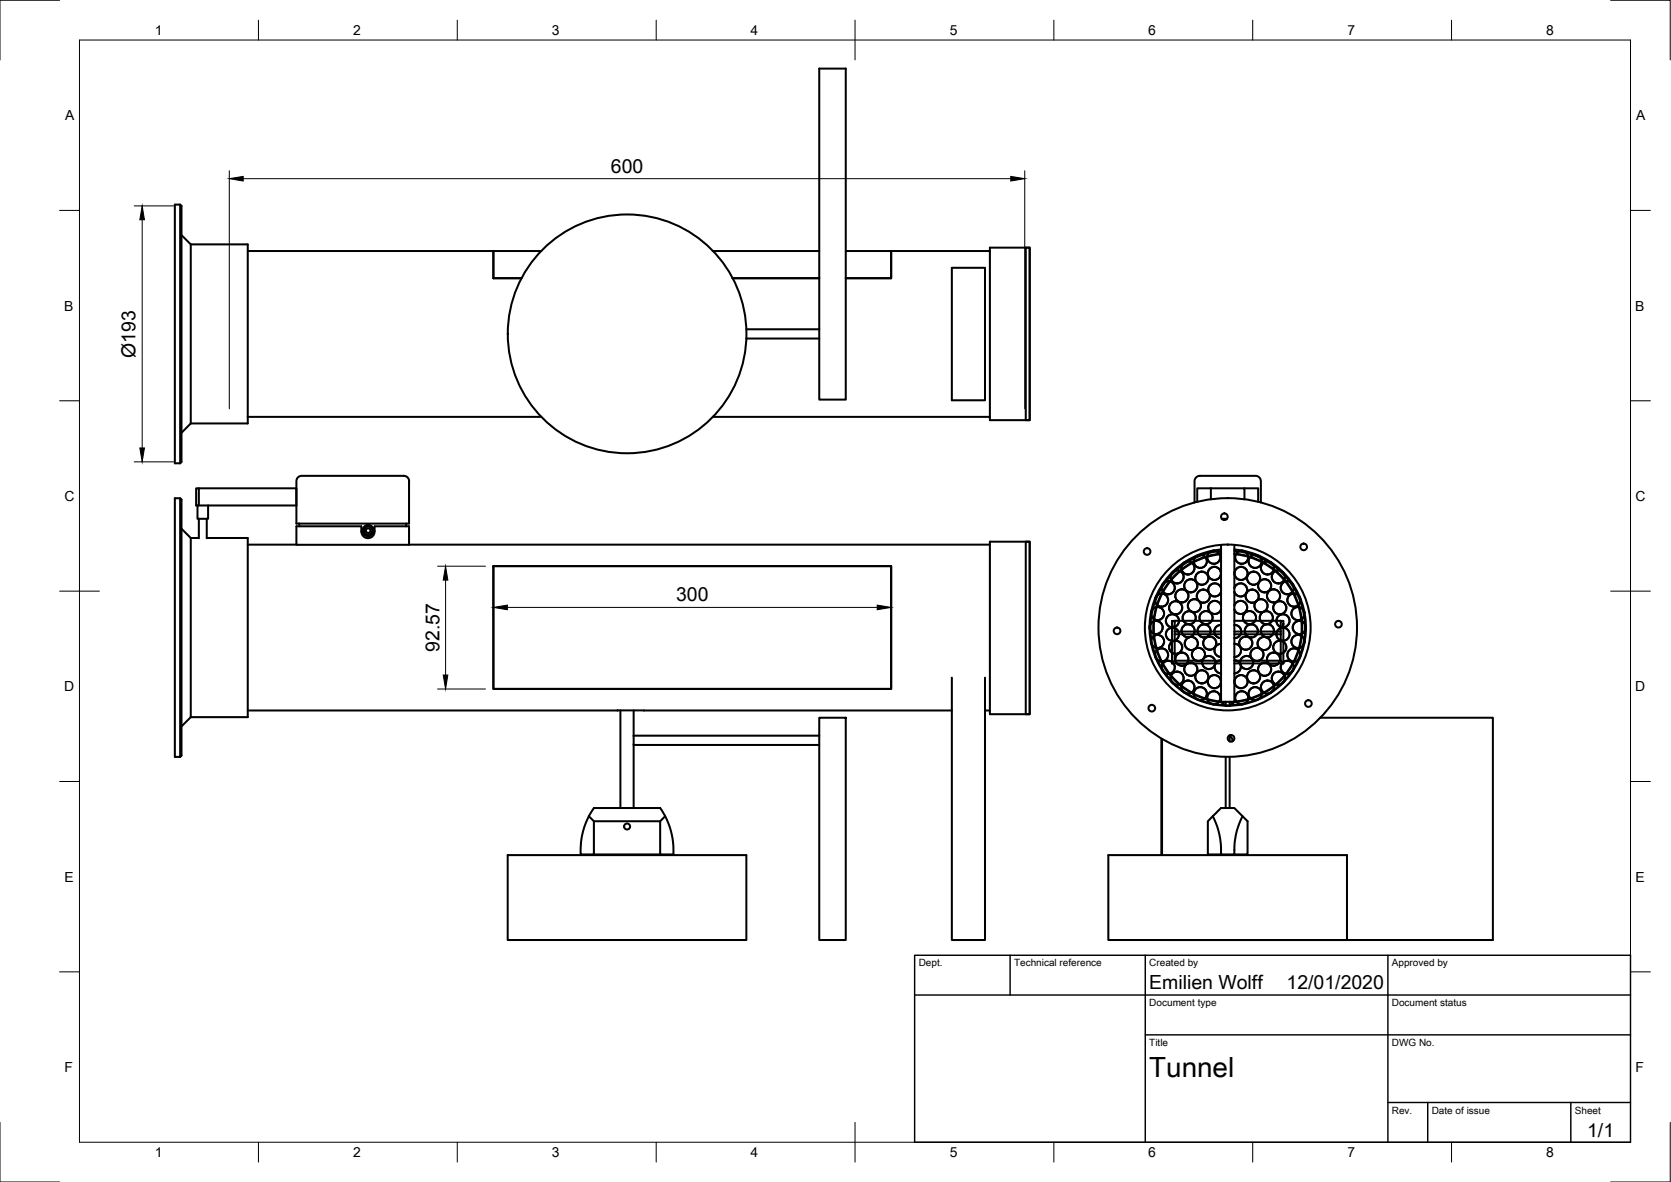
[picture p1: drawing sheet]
<svg xmlns="http://www.w3.org/2000/svg" width="420mm" height="297mm" viewBox="0 0 420 297" stroke-linecap="round" stroke-linejoin="round" font-family="sans-serif">
<!-- layer: Visible -->
<g fill="none" stroke="#000" stroke-width=".51">
<path d="M206 17.2h6.7v83.2h-6.7zM44 51.4h1.3l.3 .3v64.4l-.3 .3h-1.3zM45.3 51.4v65M45.6 59.1l2.4 2.3h14.3v45h-14.3M48 61.4v45M62.3 63.1h61.8v6.8M124.1 69.9h7M136.1 63.1h-12v6.8M179.2 63.1h26.8M184.2 69.9h21.8M212.7 69.9h11.4v-6.8v6.8zM212.7 63.1h36.2"/>
<path d="M239.3 67.3h8.4v33.3h-8.4zM248.9 62.2h10v43.4h-10zM257.9 62.2h1v43.4h-1zM187.6 85.1h18.4M187.6 82.7h18.4M48 106.4l-2.4 2.4M62.3 104.8h73.8M179.2 104.8h69.7M44 125.2h1.3l.3 .3v64.4l-.3 .3h-1.3zM45.3 125.2v65M45.6 132.9l2.4 2.3h2M48 135.2v45"/>
<path d="M49.7 127v3.4h2.6v-3.4M50 122.7h24.5v4.3h-25.2v-4.3h.7v4.3M50 130.4v4.9M52 135.2h10.3v45h-14.3M52 130.4v4.9M62.3 136.9h12.2M74.8 120.1l1.1-.5h24.7a2.1 2.1 0 0 1 2.2 .9v11.1h-28.3v-10.7zM75.2 131.6v.7M90.8 133.6v-1.3h-16.3v4.6h28.2M90.9 133.6a1.66 1.66 0 0 0 1.7 1.6 1.66 1.66 0 0 0 1.6-1.7v-1.2h8.6v4.6h146.1M102.1 131.6v.7M248.9 136.1h10v43.4h-10z"/>
<path d="M257.9 136.1h1v43.4h-1zM300.4 126.3v-5.4a1.36 1.36 0 0 1 1.3-1.3h14a1.38 1.38 0 0 1 1.3 1.3v5.4M302.2 139.5l-1.8 .7M303 139.9a18.7 18.7 0 0 0-8.5 5.7M303.6 139.8l-.6 .1M303.9 139l-1.6 .5M304.5 122.7h8.4v2.8M304.5 122.7h-3.5v3.4M304.5 122.7v2.8M305.9 138.6l-1.9 .4M306.6 139.2l-3 .6M306.7 139.3l-3.4 .7-3.1 1.3"/>
<path d="M307 136.9v39.5h3.4v-39.5M307 139.3h-.3M307 138.4l-1 .2M307 139.1l-.4 .1M307.2 130.4h1.3M310.4 139.1l.4 .1M310.4 138.1a19.7 19.7 0 0 1 15.1 29.9 19.7 19.7 0 0 1-33.5 0 19.7 19.7 0 0 1 15-29.9M310.4 138.4l1 .2M310.4 139.3h.3M310.8 139.3l3.5 .8M310.8 139.2l3 .6M311.5 138.6l1.9 .4"/>
<path d="M312.9 122.7h3.5v3.4M313.5 139l1.6 .5M313.9 139.8l.5 .1M314.4 139.9l2.8 1.2M315.2 139.5l1.8 .7M124.1 142.3h100v30.8h-100zM289.3 158.6l.2 2M289.3 156.8v1.7M289.5 154.8l-.2 2M289.9 153.1l-.4 1.7M290 159.2l.1 .7M290.1 159.9l.6 3.1 1.3 3.2"/>
<path d="M290.1 155.6l-.1 3.6M290.2 159.3l.6 3.5M290.2 156.1v3.1M290.4 151.2l-.5 1.8M290.7 152.6l-.6 2.9M290.9 152.6l-.7 3.5M290.9 152l-.2 .6M291 152.1l-.1 .4M292.1 149.2l-1.2 2.7M292.1 147.8l-1.6 3.3M292.5 148.8l-1.5 3.3M293.1 146.2l-1 1.5"/>
<path d="M294.2 146.1l-1.7 2.6M294.3 144.7l-1.1 1.4M294.4 145.6l-2.3 3.5M294.5 145.8l-.3 .3M295 157.7l-.3-1v10M295.4 157.6v1.1M295.4 158.7v.7M295.4 158.7h11.6M295.4 159.4h11.6M295.4 159.4v6.6M295.4 156.4l-.2-.3-.5-.1v.7M295.7 143.4l-1.3 1.3"/>
<path d="M298.8 141.1l-3 2.2M300.2 141.3a18.6 18.6 0 0 0-5.7 4.5M300.4 140.3l-1.6 .8M307 152.1a1.66 1.66 0 0 0-2.5-.8 1.66 1.66 0 0 0 0 2.7 1.66 1.66 0 0 0 2.5-.8M307 147.7a1.66 1.66 0 0 0-2.5-.8 1.66 1.66 0 0 0 0 2.7 1.66 1.66 0 0 0 2.5-.8M307 156h-11.6v1.6M307 152.2a1.64 1.64 0 0 0-2.5-.9 1.64 1.64 0 0 0 0 2.7 1.64 1.64 0 0 0 2.5-.9M307 147.8a1.64 1.64 0 0 0-2.5-.9 1.64 1.64 0 0 0 0 2.7 1.64 1.64 0 0 0 2.5-.9M307 157a1.65 1.65 0 0 0-1.7 1.7 1.65 1.65 0 0 0 1.7 1.6 1.64 1.64 0 0 1-1.7-1.6 1.64 1.64 0 0 1 1.7-1.6M310.4 147.8a1.64 1.64 0 0 1 2.5-.9 1.64 1.64 0 0 1 0 2.7 1.64 1.64 0 0 1-2.5-.9M310.4 152.2a1.64 1.64 0 0 1 2.5-.9 1.64 1.64 0 0 1 0 2.7 1.64 1.64 0 0 1-2.5-.9M310.4 156h11.6v1.6"/>
<path d="M310.4 158.7h11.6M310.4 159.4h11.6M310.4 147.7a1.66 1.66 0 0 1 2.5-.8 1.66 1.66 0 0 1 0 2.7 1.66 1.66 0 0 1-2.5-.8M310.4 152.1a1.66 1.66 0 0 1 2.5-.8 1.66 1.66 0 0 1 0 2.7 1.66 1.66 0 0 1-2.5-.8M310.4 157a1.65 1.65 0 0 1 1.7 1.7 1.65 1.65 0 0 1-1.7 1.6 1.64 1.64 0 0 0 1.7-1.6 1.64 1.64 0 0 0-1.7-1.6M314.3 140.1l2.9 1.2M317.1 140.3l1.5 .8M317.3 141.3l3.3 2.2M317.3 141.1l3 2M318.6 141.1l3.1 2.2M320.3 143.1l2.6 2.5M320.6 143.5l2.3 2.3"/>
<path d="M321.7 143.4l1.3 1.3M322 157.6v1.1M322 158.7v.7M322 159.4v6.6M322.1 156.4l.1-.3 .5-.1v.7M322.4 157.7h.1M322.4 157.6l.3-.9v10M322.9 145.8l.3 .3M323 145.6l2.3 3.5M323.1 144.7l1.1 1.4M323.2 146.1l1.7 2.6M324.3 146.2l1 1.5"/>
<path d="M325 148.8l1.4 3.3M325.3 147.8l1.6 3.3M325.4 149.2l1.1 2.7M326.4 152.1l.1 .4M326.5 152l.2 .6M326.5 152.6l.7 3.5M326.7 152.6l.6 2.9M327 151.2l.5 1.8M327.2 156.1v3.1M327.2 159.3l-.6 3.5M327.3 155.6l.1 3.6M327.3 159.9l-.6 3.1-1.2 3.2"/>
<path d="M327.4 159.2l-.1 .7M327.5 153.1l.4 1.7M327.9 154.8l.2 2M328.1 156.8v1.7M328.1 158.6l-.2 2M62.3 178.5h93M155.3 178.5h84M155.3 178.5h.1M156 178.5v24.6M159.3 178.5v24.6M239.3 170.3v65.9h8.4v-65.9M247.7 178.5h1.2"/>
<path d="M289.5 160.7l.3 1.6M289.8 162.3l.6 2M290.4 164.4l.6 1.5M290.8 162.9l1.3 3.3M291.1 165.9l1 1.9M292 166.2l1.1 1.9 1.3 1.8M292.1 167.9l.8 1.2M292.1 166.3l.3 .4M292.4 166.7l1.7 2.6M293 169.2l1.4 1.7M294.1 169.3l.4 .4M294.4 169.9l2.1 2.1"/>
<path d="M294.4 171l1 1M294.5 169.8l2.1 2.1M294.7 166.7h3.9M295.4 166l-.7 .7M295.4 166h5.3M295.5 172l1.7 1.5M296.5 172l3 2.1M296.7 172l2.9 2M297.3 173.5l1.1 .8M298.5 174.3l2.1 1.1M298.7 166.7h1.4M299.5 174.1l.7 .4"/>
<path d="M299.7 174l3.9 1.7M300.2 166.7h6.8M300.2 174.5l2.6 1.1M300.6 175.5l1.3 .5M300.8 166h1M301.9 166h4.5M301.9 176l2.3 .7M302.9 175.6l3.5 .8M303.6 175.7l3.4 .6M304.3 176.7l1.2 .3M305.6 177l2.4 .2M306.5 166h.5"/>
<path d="M306.5 176.4l.7 .1M307 165.9a1.65 1.65 0 0 0-1.6 1.7 1.65 1.65 0 0 0 1.6 1.6 1.64 1.64 0 0 1-1.6-1.6 1.64 1.64 0 0 1 1.6-1.7M307 165.1a1.64 1.64 0 0 1-1.6-1.7 1.64 1.64 0 0 1 1.6-1.6 1.65 1.65 0 0 0-1.7 1.7 1.65 1.65 0 0 0 1.7 1.6M307.2 176.4a1.64 1.64 0 0 0 1.5 .9 1.64 1.64 0 0 0 1.5-.9 1.63 1.63 0 0 1-1.5 1 1.63 1.63 0 0 1-1.5-1zM307.3 176.5h.9M308.1 177.2h.1M308.1 176.4l.1 1M309.3 176.4l-.1 1M309.4 177.2h-.2M310.1 176.5h-.9M310.4 166h.5M310.4 166.7h6.8"/>
<path d="M310.4 165.1a1.64 1.64 0 0 0 1.6-1.7 1.64 1.64 0 0 0-1.6-1.6 1.65 1.65 0 0 1 1.7 1.7 1.65 1.65 0 0 1-1.7 1.6M310.4 165.9a1.65 1.65 0 0 1 1.6 1.7 1.65 1.65 0 0 1-1.6 1.6 1.64 1.64 0 0 0 1.6-1.6 1.64 1.64 0 0 0-1.6-1.7M310.9 176.4l-.7 .1M311 166h4.5M311.8 177l-2.4 .2M313.2 176.7l-1.3 .3M313.8 175.7l-3.4 .6M314.4 175.5l-.5 .2M314.5 175.6l-3.5 .8M315.5 176l-2.3 .7M315.6 166h.9M316.6 166h5.4"/>
<path d="M316.8 175.5l-1.2 .5M317.2 174.5l-2.6 1.1M317.3 166.7h1.4M317.8 174l-3.4 1.5M317.9 174.1l-.6 .4M318.7 166.7h4M318.9 174.3l-2 1.1M320.1 173.5l-1.1 .8M320.8 172l-3 2M320.9 172l-3 2.1M321.9 172l-1.7 1.5M322 166l.5 .5"/>
<path d="M322.5 166.5l.2 .2M322.9 169.8l-2.1 2.1M323 171l-1 1M323 169.9l-2.1 2.1M323.3 169.3l-.3 .4M324.4 169.2l-1.4 1.7M325 166.7l-1.7 2.6M325.3 166.3l-.3 .4M325.3 167.9l-.8 1.2M325.4 166.2l-1.1 1.9-1.3 1.8M326.3 165.9l-1 1.9M326.6 162.9l-1.3 3.3"/>
<path d="M327 164.4l-.6 1.5M327.6 162.3l-.6 2M327.9 160.7l-.3 1.6M48 180.2l-2.4 2.3M159.3 187.2h46.7M159.3 184.9h46.7M206 180.4h6.7v55.8h-6.7zM292 185.6v29.3M292.2 185.7v29.2M308.2 190.2v12.9M309.2 184.8v1.5M309.2 190.2v12.9"/>
<path d="M309.2 185a1.17 1.17 0 0 1 .6 1.3M332 180.4h43.4v55.8h-83.2M127.7 214.9h60v21.3h-60zM148.1 205.1a19.1 19.1 0 0 0-2.1 9.6h3.3v-8.3M149.3 214.7h16.7M167.3 205.1l-1.3 1.3v8.3h3.3a18.6 18.6 0 0 0-3.3-11.6h-16.7l-1.2 2 1.2 1.3h16.7M278.7 214.9h60v21.3h-60zM304.9 205.1l2.1-2h3.4l3.3 3.3v8.3h-3.3M304.9 205.1a19.1 19.1 0 0 1 2.1 9.6h3.4a18.8 18.8 0 0 1 2-9.6M304.9 205.1l-1.2 1.3v8.3h3.3"/>
<circle cx="157.7" cy="83.9" r="30"/>
<circle cx="92.6" cy="133.3" r="1.33"/>
<circle cx="92.6" cy="133.3" r="1.41"/>
<circle cx="92.6" cy="133.3" r=".58"/>
<circle cx="92.6" cy="133.3" r="1.01"/>
<circle cx="288.4" cy="138.6" r=".84"/>
<circle cx="307.9" cy="129.9" r=".84"/>
<circle cx="327.8" cy="137.4" r=".84"/>
<circle cx="280.9" cy="158.5" r=".84"/>
<circle cx="290.7" cy="157.7" r="1.64"/>
<circle cx="290.7" cy="157.7" r="1.66"/>
<circle cx="291.1" cy="154.2" r="1.66"/>
<circle cx="291.1" cy="154.2" r="1.64"/>
<circle cx="292.1" cy="150.8" r="1.66"/>
<circle cx="292.1" cy="150.8" r="1.64"/>
<circle cx="293.7" cy="147.7" r="1.66"/>
<circle cx="293.7" cy="147.7" r="1.64"/>
<circle cx="294.8" cy="159.4" r="1.66"/>
<circle cx="294.8" cy="156" r="1.66"/>
<circle cx="294.8" cy="156" r="1.64"/>
<circle cx="294.8" cy="159.4" r="1.64"/>
<circle cx="295.6" cy="152.7" r="1.64"/>
<circle cx="295.6" cy="152.7" r="1.66"/>
<circle cx="296" cy="145" r="1.66"/>
<circle cx="296" cy="145" r="1.64"/>
<circle cx="297.2" cy="149.8" r="1.64"/>
<circle cx="297.2" cy="149.8" r="1.66"/>
<circle cx="298.7" cy="142.7" r="1.64"/>
<circle cx="298.7" cy="142.7" r="1.66"/>
<circle cx="298.7" cy="158.5" r="1.64"/>
<circle cx="298.7" cy="158.5" r="1.66"/>
<circle cx="299" cy="155.2" r="1.66"/>
<circle cx="299" cy="155.2" r="1.64"/>
<circle cx="299.4" cy="147.2" r="1.66"/>
<circle cx="299.4" cy="147.2" r="1.64"/>
<circle cx="300.3" cy="152.2" r="1.64"/>
<circle cx="300.3" cy="152.2" r="1.66"/>
<circle cx="301.8" cy="141.1" r="1.64"/>
<circle cx="301.8" cy="141.1" r="1.66"/>
<circle cx="302.2" cy="145.3" r="1.66"/>
<circle cx="302.2" cy="145.3" r="1.64"/>
<circle cx="302.6" cy="149.8" r="1.64"/>
<circle cx="302.6" cy="149.8" r="1.66"/>
<circle cx="302.8" cy="158.6" r="1.66"/>
<circle cx="302.8" cy="158.6" r="1.64"/>
<circle cx="303.2" cy="155.2" r="1.66"/>
<circle cx="303.2" cy="155.2" r="1.64"/>
<circle cx="305.2" cy="140" r="1.64"/>
<circle cx="305.2" cy="140" r="1.66"/>
<circle cx="305.3" cy="144.1" r="1.66"/>
<circle cx="305.3" cy="144.1" r="1.64"/>
<circle cx="308.7" cy="157.7" r="32.5"/>
<circle cx="308.7" cy="157.7" r="20.8"/>
<circle cx="312" cy="144.1" r="1.64"/>
<circle cx="312" cy="144.1" r="1.66"/>
<circle cx="312.2" cy="140" r="1.66"/>
<circle cx="312.2" cy="140" r="1.64"/>
<circle cx="314.2" cy="155.2" r="1.64"/>
<circle cx="314.2" cy="155.2" r="1.66"/>
<circle cx="314.6" cy="158.6" r="1.64"/>
<circle cx="314.6" cy="158.6" r="1.66"/>
<circle cx="314.8" cy="149.8" r="1.66"/>
<circle cx="314.8" cy="149.8" r="1.64"/>
<circle cx="315.2" cy="145.3" r="1.64"/>
<circle cx="315.2" cy="145.3" r="1.66"/>
<circle cx="315.6" cy="141.1" r="1.64"/>
<circle cx="315.6" cy="141.1" r="1.66"/>
<circle cx="317.1" cy="152.2" r="1.66"/>
<circle cx="317.1" cy="152.2" r="1.64"/>
<circle cx="318" cy="147.2" r="1.66"/>
<circle cx="318" cy="147.2" r="1.64"/>
<circle cx="318.4" cy="155.2" r="1.64"/>
<circle cx="318.4" cy="155.2" r="1.66"/>
<circle cx="318.7" cy="158.5" r="1.66"/>
<circle cx="318.7" cy="158.5" r="1.64"/>
<circle cx="318.7" cy="142.7" r="1.66"/>
<circle cx="318.7" cy="142.7" r="1.64"/>
<circle cx="320.2" cy="149.8" r="1.66"/>
<circle cx="320.2" cy="149.8" r="1.64"/>
<circle cx="321.4" cy="145" r="1.64"/>
<circle cx="321.4" cy="145" r="1.66"/>
<circle cx="321.8" cy="152.7" r="1.66"/>
<circle cx="321.8" cy="152.7" r="1.64"/>
<circle cx="322.6" cy="156" r="1.64"/>
<circle cx="322.6" cy="159.4" r="1.64"/>
<circle cx="322.6" cy="156" r="1.66"/>
<circle cx="322.6" cy="159.4" r="1.66"/>
<circle cx="323.7" cy="147.7" r="1.64"/>
<circle cx="323.7" cy="147.7" r="1.66"/>
<circle cx="325.3" cy="150.8" r="1.64"/>
<circle cx="325.3" cy="150.8" r="1.66"/>
<circle cx="326.4" cy="154.2" r="1.64"/>
<circle cx="326.4" cy="154.2" r="1.66"/>
<circle cx="326.7" cy="157.7" r="1.64"/>
<circle cx="326.7" cy="157.7" r="1.66"/>
<circle cx="336.5" cy="156.9" r=".84"/>
<circle cx="289.6" cy="178" r=".84"/>
<circle cx="291.1" cy="161.2" r="1.66"/>
<circle cx="291.1" cy="161.2" r="1.64"/>
<circle cx="292.1" cy="164.6" r="1.66"/>
<circle cx="292.1" cy="164.6" r="1.64"/>
<circle cx="293.7" cy="167.7" r="1.66"/>
<circle cx="293.7" cy="167.7" r="1.64"/>
<circle cx="295.6" cy="162.7" r="1.64"/>
<circle cx="295.6" cy="162.7" r="1.66"/>
<circle cx="296" cy="170.4" r="1.66"/>
<circle cx="296" cy="170.4" r="1.64"/>
<circle cx="297.2" cy="165.6" r="1.64"/>
<circle cx="297.2" cy="165.6" r="1.66"/>
<circle cx="298.7" cy="172.7" r="1.64"/>
<circle cx="298.7" cy="172.7" r="1.66"/>
<circle cx="299.4" cy="168.2" r="1.66"/>
<circle cx="299.4" cy="168.2" r="1.64"/>
<circle cx="299.5" cy="161.7" r="1.66"/>
<circle cx="299.5" cy="161.7" r="1.64"/>
<circle cx="301.3" cy="164.5" r="1.64"/>
<circle cx="301.3" cy="164.5" r="1.66"/>
<circle cx="301.8" cy="174.3" r="1.64"/>
<circle cx="301.8" cy="174.3" r="1.66"/>
<circle cx="302.2" cy="170.1" r="1.66"/>
<circle cx="302.2" cy="170.1" r="1.64"/>
<circle cx="303.9" cy="166.5" r="1.64"/>
<circle cx="303.9" cy="166.5" r="1.66"/>
<circle cx="304.2" cy="161.6" r="1.66"/>
<circle cx="304.2" cy="161.6" r="1.64"/>
<circle cx="305.2" cy="175.4" r="1.64"/>
<circle cx="305.2" cy="175.4" r="1.66"/>
<circle cx="305.3" cy="171.3" r="1.66"/>
<circle cx="305.3" cy="171.3" r="1.64"/>
<circle cx="312" cy="171.3" r="1.64"/>
<circle cx="312" cy="171.3" r="1.66"/>
<circle cx="312.2" cy="175.4" r="1.66"/>
<circle cx="312.2" cy="175.4" r="1.64"/>
<circle cx="313.2" cy="161.6" r="1.66"/>
<circle cx="313.2" cy="161.6" r="1.64"/>
<circle cx="313.5" cy="166.5" r="1.64"/>
<circle cx="313.5" cy="166.5" r="1.66"/>
<circle cx="315.2" cy="170.1" r="1.64"/>
<circle cx="315.2" cy="170.1" r="1.66"/>
<circle cx="315.6" cy="174.3" r="1.64"/>
<circle cx="315.6" cy="174.3" r="1.66"/>
<circle cx="316.1" cy="164.5" r="1.66"/>
<circle cx="316.1" cy="164.5" r="1.64"/>
<circle cx="317.8" cy="161.7" r="1.64"/>
<circle cx="317.8" cy="161.7" r="1.66"/>
<circle cx="318" cy="168.2" r="1.66"/>
<circle cx="318" cy="168.2" r="1.64"/>
<circle cx="318.7" cy="172.7" r="1.66"/>
<circle cx="318.7" cy="172.7" r="1.64"/>
<circle cx="320.2" cy="165.6" r="1.66"/>
<circle cx="320.2" cy="165.6" r="1.64"/>
<circle cx="321.4" cy="170.4" r="1.64"/>
<circle cx="321.4" cy="170.4" r="1.66"/>
<circle cx="321.8" cy="162.7" r="1.66"/>
<circle cx="321.8" cy="162.7" r="1.64"/>
<circle cx="323.7" cy="167.7" r="1.64"/>
<circle cx="323.7" cy="167.7" r="1.66"/>
<circle cx="325.3" cy="164.6" r="1.64"/>
<circle cx="325.3" cy="164.6" r="1.66"/>
<circle cx="326.4" cy="161.2" r="1.64"/>
<circle cx="326.4" cy="161.2" r="1.66"/>
<circle cx="329" cy="176.8" r=".84"/>
<circle cx="309.5" cy="185.5" r=".84"/>
<circle cx="157.7" cy="207.7" r=".75"/>
</g>
<!-- layer: Border -->
<g fill="none" stroke="#000" stroke-width=".25">
<path d="M15 .1h-15v15M20 10.1h390v276.9h-390zM65 5.1v5M115 5.1v5M165 5.1v5M215 5.1v10M265 5.1v5M315 5.1v5M365 5.1v5M405 .1h15v15M15 52.9h5M410 52.9h5"/>
<path d="M15 100.7h5M410 100.7h5M15 148.6h10M405 148.6h10M15 196.4h5M410 196.4h5M15 244.2h5M410 244.2h5M0 282.1v14.9h15M65 287v5M115 287v5M165 287v5"/>
<path d="M215 282.1v9.9M265 287v5M315 287v5M365 287v5M420 282.1v14.9h-15"/>
</g>
<!-- layer: TitleBlock -->
<path d="M230 240.1h180v46.9h-180zM230 250h180M254 240.1v9.9M288 240.1v46.9M349 240.1v46.9M288 260.1h122M349 277.1h61M359 277.1v9.9M395 277.1v9.9" fill="none" stroke="#000" stroke-width=".36"/>
<!-- layer: Dimensions -->
<path d="M33.7 51.7h9.9M35.8 55.2v57.4M57.7 42.9v59.9M61.2 44.9h192.9M257.7 42.9v59.9M33.7 116.1h9.9M110 142.3h12.1M112 145.8v23.8M124.1 144.3v10.4M127.6 152.6h93M224.1 144.3v10.4M110 173.2h12.1" fill="none" stroke="#000" stroke-width=".25"/>
<path d="M35.8 51.7l.5 3.5h-1.1zM57.7 44.9l3.5-.6v1.2zM254.1 44.3l3.6 .6-3.6 .6zM35.2 112.6h1.1l-.5 3.5zM112 142.3l.6 3.5h-1.2zM124.1 152.6l3.5-.5v1.1zM220.6 152.1l3.5 .5-3.5 .6zM111.4 169.6h1.2l-.6 3.6z" fill="#000" stroke="#000" stroke-width=".25"/>
<text font-size="7" x="289" y="270.6">Tunnel</text>
<g font-size="4.9">
<text x="153.6" y="43.4">600</text>
<text x="34.1" y="89.9" transform="rotate(-90 34.1 89.9)">Ø193</text>
<text x="170" y="151.1">300</text>
<text x="110.5" y="163.8" transform="rotate(-90 110.5 163.8)">92.57</text>
<text x="289" y="248.5">Emilien Wolff</text>
<text x="323.5" y="248.5">12/01/2020</text>
<text x="399.1" y="285.7">1/1</text>
</g>
<g font-size="3.5">
<text x="39" y="8.8">1</text>
<text x="88.8" y="8.8">2</text>
<text x="138.8" y="8.8">3</text>
<text x="188.7" y="8.8">4</text>
<text x="238.8" y="8.8">5</text>
<text x="288.7" y="8.8">6</text>
<text x="338.8" y="8.8">7</text>
<text x="388.8" y="8.8">8</text>
<text x="16.4" y="30.2">A</text>
<text x="411.4" y="30.2">A</text>
<text x="16.2" y="78">B</text>
<text x="411.2" y="78">B</text>
<text x="16.2" y="125.9">C</text>
<text x="411.2" y="125.9">C</text>
<text x="16.2" y="173.7">D</text>
<text x="411.2" y="173.7">D</text>
<text x="16.2" y="221.6">E</text>
<text x="411.2" y="221.6">E</text>
<text x="16.2" y="269.4">F</text>
<text x="411.2" y="269.4">F</text>
<text x="39" y="290.8">1</text>
<text x="88.8" y="290.8">2</text>
<text x="138.8" y="290.8">3</text>
<text x="188.7" y="290.8">4</text>
<text x="238.8" y="290.8">5</text>
<text x="288.7" y="290.8">6</text>
<text x="338.8" y="290.8">7</text>
<text x="388.8" y="290.8">8</text>
</g>
<g font-size="2.5">
<text x="231" y="242.9">Dept.</text>
<text x="255" y="242.9">Technical reference</text>
<text x="289" y="242.9">Created by</text>
<text x="350" y="242.9">Approved by</text>
<text x="289" y="252.8">Document type</text>
<text x="350" y="252.8">Document status</text>
<text x="289" y="262.9">Title</text>
<text x="350" y="262.9">DWG No.</text>
<text x="350" y="279.9">Rev.</text>
<text x="360" y="279.9">Date of issue</text>
<text x="396" y="279.9">Sheet</text>
</g>
</svg>
